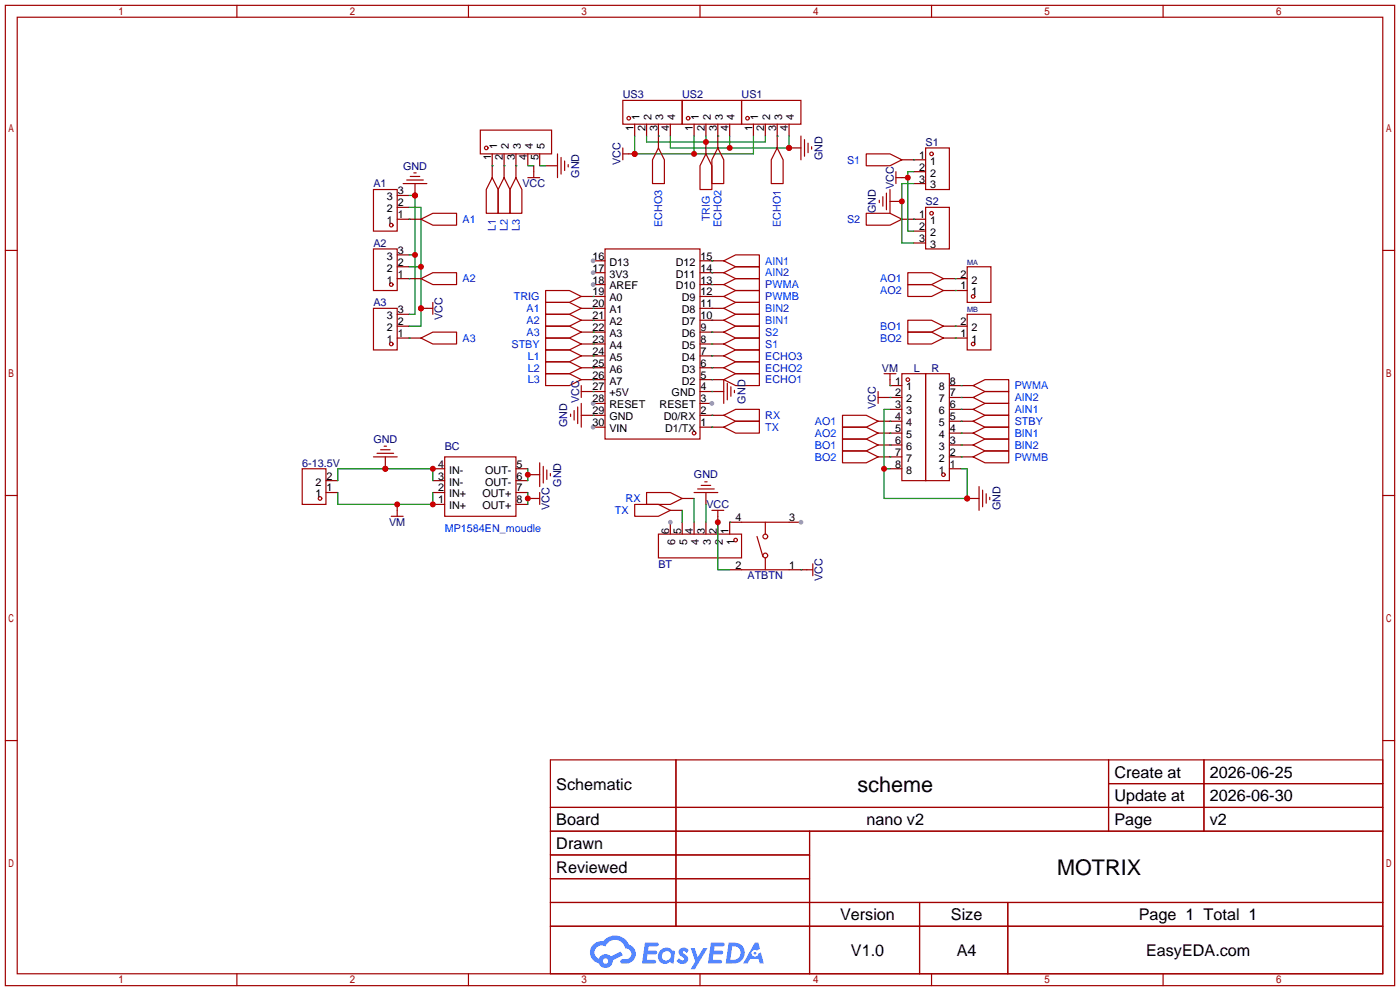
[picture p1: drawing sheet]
<svg xmlns="http://www.w3.org/2000/svg" width="299mm" height="212mm" viewBox="0 0 299 212" stroke-linecap="round" stroke-linejoin="round" font-family="sans-serif">
<g fill="none" stroke="#a10000" stroke-width=".25">
<path d="M1.1 1.1h297.2v209.6h-297.2zM3.7 3.7h292.1v204.5h-292.1zM50.7 1.1v2.6M100.2 1.1v2.6M149.7 1.1v2.6M199.3 1.1v2.6M248.8 1.1v2.6M1.1 53.5h2.6M295.8 53.5h2.5M1.1 105.9h2.6M295.8 105.9h2.5M1.1 158.3h2.6"/>
<path d="M295.8 158.3h2.5M117.7 162.4h178.1v45.8h-178.1zM117.7 172.6h178.1M117.7 177.7h178.1M144.6 162.4v35.6M173.2 177.7v30.5M237.1 162.4v15.3M237.1 167.5h58.7M257.5 162.4v15.3M117.7 182.8h55.5M117.7 192.9h178.1M117.7 187.8h55.5"/>
<path d="M117.7 198h178.1M196.7 192.9v15.3M215.6 192.9v15.3M50.7 208.2v2.5M100.2 208.2v2.5M149.7 208.2v2.5M199.3 208.2v2.5M248.8 208.2v2.5"/>
</g>
<g fill="#5487ff">
<path d="M145.5 202.8a1.3 1.3 0 0 1 1.8 .3l-.4 .6a.54 .54 0 0 0-.9-.2l.1 .2a1.28 1.28 0 0 1 .8 2 1.53 1.53 0 0 1-2.2-.3l.5-.6 .8 .5a.31 .31 0 0 0 .4-.3 .31 .31 0 0 0-.3-.3 1.12 1.12 0 0 1-.6-1.9z"/>
<path d="M147.7 202.7h.9l.7 1.9 1.1-1.9h.9l-2.7 4.5h-.9l1-1.7z"/>
<path d="M138 201.5h1.6a1.31 1.31 0 0 1 1.2 .2 .4 .4 0 0 1-.3 .6h-1.8l-.1 .9h1.6a.4 .4 0 0 1 .4 .4 .4 .4 0 0 1-.4 .4h-1.7l-.2 1.2h1.4a.46 .46 0 0 1 .5 .1 .46 .46 0 0 1 .1 .5l-.3 .2h-2.7z"/>
<path d="M152.1 201.5h1.6a1.32 1.32 0 0 1 1.3 .2 .39 .39 0 0 1-.4 .6h-1.7l-.2 .9h1.7a.4 .4 0 0 1 .3 .4 .4 .4 0 0 1-.4 .4h-1.7l-.2 1.2h1.4a.46 .46 0 0 1 .5 .1 .46 .46 0 0 1 .1 .5l-.3 .2h-2.7z"/>
<path d="M161.5 201.5h.7l.4 1.3-.7 .4a.75 .75 0 0 0-1.1 .3 .75 .75 0 0 0 .5 1 .75 .75 0 0 0 .9-.6l.6-.3 .6 2.4h-.9l-.2-1h-1.9l-.5 1h-.9z"/>
<path d="M155.9 201.5l-.7 4.5h1.5a2.27 2.27 0 0 0 2.6-2.3 2.27 2.27 0 0 0-2.7-2.2zM156.6 202.3a1.5 1.5 0 0 1 1.8 1.5 1.5 1.5 0 0 1-1.9 1.4h-.3z"/>
<path d="M141.3 203.1a1.6 1.6 0 0 0-.3 2.3 1.6 1.6 0 0 0 2.3 .2l.8 .4 .3-2.5-.2-.3h-.4a1.58 1.58 0 0 0-2.5-.1zM141.9 203.6a.98 .98 0 0 1 1.6 .5 .98 .98 0 0 1-1.1 1.2 .94 .94 0 0 1-.8-.6 .94 .94 0 0 1 .3-1.1z"/>
<path d="M126.9 201.9a2.37 2.37 0 0 0 1.2 4 1.54 1.54 0 0 0 1.7 1 1.54 1.54 0 0 0 1.3-1.6l2.1-1.1-.5-.8-2 1.1a1.57 1.57 0 0 0-2.6 .4 1.5 1.5 0 0 1-.8-2.1 1.5 1.5 0 0 1 2.2-.5 2.23 2.23 0 0 1 2.3-1.4 2.23 2.23 0 0 1 2 1.8 1.16 1.16 0 0 1 1.2 1.1 1.16 1.16 0 0 1-1 1.3h-.7a.47 .47 0 0 0-.6 .3 .47 .47 0 0 0 .4 .6 2.17 2.17 0 0 0 2.5-1 2.17 2.17 0 0 0-.3-2.7l-.8-.4a3.2 3.2 0 0 0-5.4-.7l-1.2 .1zM129 205.4a.58 .58 0 0 1 1.1 0 .58 .58 0 0 1-1.1 0z"/>
<circle cx="161.5" cy="203.8" r=".28"/>
</g>
<g fill="none" stroke="#a10000" stroke-width=".25">
<path d="M129.4 53.2h20.3v40.7h-20.3z"/>
<circle cx="148.5" cy="92.6" r=".38"/>
</g>
<path d="M149.7 91.3h2.6M149.7 88.8h2.6M149.7 86.2h2.6" fill="none" stroke="#870000" stroke-width=".25"/>
<circle cx="152.3" cy="86.2" r=".51" fill="#999"/>
<g fill="none" stroke="#870000" stroke-width=".25">
<path d="M126.9 55.8h2.5M149.7 58.3h2.6M149.7 55.8h2.6M149.7 78.6h2.6M149.7 76.1h2.6M149.7 73.5h2.6M149.7 71h2.6M149.7 68.5h2.6M149.7 65.9h2.6M149.7 63.4h2.6M149.7 60.8h2.6M149.7 83.7h2.6"/>
<path d="M149.7 81.2h2.6"/>
</g>
<circle cx="126.9" cy="55.8" r=".51" fill="#999"/>
<path d="M126.9 58.3h2.5" fill="none" stroke="#870000" stroke-width=".25"/>
<circle cx="126.9" cy="58.3" r=".51" fill="#999"/>
<path d="M126.9 60.8h2.5" fill="none" stroke="#870000" stroke-width=".25"/>
<circle cx="126.9" cy="60.8" r=".51" fill="#999"/>
<path d="M126.9 63.4h2.5M126.9 65.9h2.5M126.9 68.5h2.5M126.9 71h2.5M126.9 73.5h2.5M126.9 76.1h2.5M126.9 78.6h2.5M126.9 81.2h2.5M126.9 83.7h2.5M126.9 86.2h2.5" fill="none" stroke="#870000" stroke-width=".25"/>
<circle cx="126.9" cy="86.2" r=".51" fill="#999"/>
<path d="M126.9 88.8h2.5M126.9 91.3h2.5" fill="none" stroke="#870000" stroke-width=".25"/>
<circle cx="126.9" cy="91.3" r=".51" fill="#999"/>
<g fill="none" stroke="#a10000" stroke-width=".25">
<path d="M95.1 97.7h15.3v12.7h-15.3zM158.6 111.6h10.2M161.9 114.7l1.3 4.3M163.7 111.6v2.6M163.7 119.3v2.5M158.6 121.8h10.2"/>
<circle cx="163.7" cy="118.7" r=".51"/>
<circle cx="163.7" cy="114.7" r=".51"/>
</g>
<path d="M92.6 107.8h2.5M92.6 105.3h2.5M92.6 102.7h2.5M92.6 100.2h2.5M110.4 107.8h2.5M110.4 105.3h2.5M110.4 102.7h2.5M110.4 100.2h2.5M168.8 111.6h2.5M156.1 121.8h2.5M168.8 121.8h2.5" fill="none" stroke="#870000" stroke-width=".25"/>
<circle cx="171.3" cy="111.6" r=".51" fill="#999"/>
<g fill="none" stroke="#870000" stroke-width=".25">
<path d="M105.3 32.9v2.5M107.8 32.9v2.5M110.4 32.9v2.5M112.9 32.9v2.5M115.4 32.9v2.5M135.8 26.5v2.6M138.3 26.5v2.6M140.8 26.5v2.6M143.4 26.5v2.6M148.5 26.5v2.6M151 26.5v2.6M153.5 26.5v2.6"/>
<path d="M156.1 26.5v2.6M161.2 26.5v2.6M163.7 26.5v2.6M166.2 26.5v2.6M168.8 26.5v2.6M195.5 34.2h2.5M195.5 36.7h2.5M195.5 39.2h2.5M85 59.6h2.5M85 46.9h2.5M85 57h2.5M85 54.5h2.5"/>
<path d="M85 44.3h2.5M85 41.8h2.5M195.5 46.9h2.5M195.5 49.4h2.5M195.5 51.9h2.5M204.3 59.6h2.6M85 72.3h2.5M85 69.7h2.5M85 67.2h2.5M204.3 62.1h2.6M204.3 72.3h2.6M204.3 69.7h2.6"/>
<path d="M69.7 105.3h2.6M69.7 102.7h2.6M143.4 111.6v2.6M145.9 111.6v2.6M148.5 111.6v2.6M151 111.6v2.6M153.5 111.6v2.6M158.6 111.6h-2.5v2.6"/>
</g>
<g fill="none" stroke="#a10000" stroke-width=".25">
<path d="M102.7 27.8h15.3v5.1h-15.3zM133.2 21.5h12.7v5h-12.7zM145.9 21.5h12.7v5h-12.7zM158.6 21.5h12.7v5h-12.7zM198 31.6h5.1v8.9h-5.1zM79.9 53.2h5.1v8.9h-5.1zM79.9 40.5h5.1v8.9h-5.1zM198 44.3h5.1v8.9h-5.1zM206.9 57h5.1v7.6h-5.1zM79.9 65.9h5.1v8.9h-5.1zM206.9 67.2h5.1v7.6h-5.1zM64.6 100.2h5.1v7.6h-5.1z"/>
<path d="M140.8 114.2h17.8v5.1h-17.8z"/>
<circle cx="104" cy="31.6" r=".38"/>
<circle cx="134.5" cy="25.3" r=".38"/>
<circle cx="147.2" cy="25.3" r=".38"/>
<circle cx="159.9" cy="25.3" r=".38"/>
<circle cx="199.3" cy="32.9" r=".38"/>
<circle cx="83.7" cy="48.1" r=".38"/>
<circle cx="199.3" cy="45.6" r=".38"/>
<circle cx="83.7" cy="60.8" r=".38"/>
<circle cx="83.7" cy="73.5" r=".38"/>
<circle cx="208.2" cy="63.4" r=".38"/>
<circle cx="208.2" cy="73.5" r=".38"/>
<circle cx="68.5" cy="106.6" r=".38"/>
<circle cx="157.4" cy="115.4" r=".38"/>
</g>
<circle cx="143.4" cy="111.6" r=".51" fill="#999"/>
<path d="M72.3 102.7v-2.5h20.3v2.5" fill="none" stroke="#008700" stroke-width=".25"/>
<g fill="#c00">
<circle cx="82.4" cy="100.2" r=".63"/>
<circle cx="92.6" cy="100.2" r=".63"/>
</g>
<path d="M82.4 97.7v2.5M112.9 101.5h2.5" fill="none" stroke="#870000" stroke-width=".25"/>
<path d="M115.4 98.9v5.1M116.2 99.7v3.6M117 100.5v2M117.7 101.2v.5" fill="none" stroke="#a10000" stroke-width=".25"/>
<circle cx="82.4" cy="100.2" r=".63" fill="#c00"/>
<path d="M79.9 97.7h5.1M80.6 96.9h3.6M81.4 96.1h2M82.2 95.4h.5M83.7 110.4h2.5M85 109.1v1.3M114.2 106.6h1.2M115.4 105.3v2.5" fill="none" stroke="#a10000" stroke-width=".25"/>
<path d="M85 107.8v1.3M112.9 106.6h1.3" fill="none" stroke="#870000" stroke-width=".25"/>
<path d="M72.3 105.3v2.5h20.3v-2.5" fill="none" stroke="#008700" stroke-width=".25"/>
<g fill="#c00">
<circle cx="92.6" cy="107.8" r=".63"/>
<circle cx="85" cy="107.8" r=".63"/>
</g>
<g fill="none" stroke="#870000" stroke-width=".25">
<path d="M192.9 34.2h2.6M192.9 38h1.3M152.3 55.8h2.5M152.3 58.3h2.5M192.9 46.9h2.6M201.8 59.6h2.5M124.3 63.4h2.6M124.3 65.9h2.6M124.3 68.5h2.6M124.3 71h2.6M124.3 73.5h2.6M124.3 76.1h2.6"/>
<path d="M124.3 78.6h2.6M152.3 63.4h2.5M152.3 65.9h2.5M152.3 68.5h2.5M152.3 71h2.5M152.3 73.5h2.5M152.3 76.1h2.5M152.3 78.6h2.5M152.3 60.8h2.5M201.8 62.1h2.5M201.8 69.7h2.5M201.8 72.3h2.5"/>
<path d="M124.3 81.2h2.6M124.3 88.8h2.6M125.6 83.7h1.3M152.3 81.2h2.5M152.3 91.3h2.5M152.3 88.8h2.5M152.3 83.7h2.5M153.5 110.4v1.2M171.3 121.8h1.3"/>
</g>
<g fill="none" stroke="#a10000" stroke-width=".25">
<path d="M185.3 32.9h5.1l2.5 1.3-2.5 1.2h-5.1zM154.8 55.8l2.6-1.3h5v2.5h-5zM154.8 58.3l2.6-1.3h5v2.6h-5zM185.3 45.6h5.1l2.5 1.3-2.5 1.2h-5.1zM194.2 58.3h5.1l2.5 1.3-2.5 1.2h-5.1zM116.7 62.1h5.1l2.5 1.3-2.5 1.2h-5.1zM116.7 64.6h5.1l2.5 1.3-2.5 1.3h-5.1zM116.7 67.2h5.1l2.5 1.3-2.5 1.2h-5.1zM116.7 69.7h5.1l2.5 1.3-2.5 1.3h-5.1zM116.7 72.3h5.1l2.5 1.2-2.5 1.3h-5.1zM116.7 74.8h5.1l2.5 1.3-2.5 1.2h-5.1zM116.7 77.3h5.1l2.5 1.3-2.5 1.3h-5.1z"/>
<path d="M116.7 79.9h5.1l2.5 1.3-2.5 1.2h-5.1zM154.8 78.6l2.6-1.3h5v2.6h-5zM154.8 76.1l2.6-1.3h5v2.5h-5zM154.8 73.5l2.6-1.2h5v2.5h-5zM154.8 71l2.6-1.3h5v2.6h-5zM154.8 60.8l2.6-1.2h5v2.5h-5zM154.8 63.4l2.6-1.3h5v2.5h-5zM154.8 65.9l2.6-1.3h5v2.6h-5zM154.8 68.5l2.6-1.3h5v2.5h-5zM194.2 60.8h5.1l2.5 1.3-2.5 1.3h-5.1zM194.2 68.5h5.1l2.5 1.2-2.5 1.3h-5.1zM194.2 71h5.1l2.5 1.3-2.5 1.2h-5.1z"/>
<path d="M122 88.5v.5M122.8 87.8v2M123.6 87v3.6M124.3 82.4v2.6M124.3 86.2v5.1M124.3 83.7h1.3M154.8 91.3l2.6-1.3h5v2.6h-5zM154.8 88.8l2.6-1.3h5v2.5h-5zM154.8 81.2l2.6-1.3h5v2.5h-5zM154.8 81.2v5M155.6 81.9v3.6M156.3 82.7v2"/>
<path d="M157.1 83.4v.5M152.3 109.1h2.5M153.5 109.1v1.3M172.6 121.8h1.3M173.9 120.5v2.6"/>
</g>
<g fill="none" stroke="#008700" stroke-width=".25">
<path d="M195.5 34.2h.1M195.5 36.7h-1.3v12.7h1.3M195.5 39.2h-2.6v12.7h2.6M152.3 58.3h.1M152.3 55.8h.1M195.5 46.9h.1M204.3 59.6h.1M126.9 63.4h.1M126.9 65.9h.1M126.9 68.5h.1M126.9 71h.1M126.9 73.5h.1"/>
<path d="M126.9 76.1h.1M126.9 78.6h.1M152.3 78.6h.1M152.3 76.1h.1M152.3 73.5h.1M152.3 71h.1M152.3 68.5h.1M152.3 65.9h.1M152.3 63.4h.1M152.3 60.8h.1M204.3 62.1h.1M204.3 69.7h.1"/>
<path d="M204.3 72.3h.1M126.9 81.2h.1M126.9 88.8h.1M126.9 83.7h.1M152.3 91.3h.1M152.3 88.8h.1M152.3 81.2h.1M152.3 83.7h.1"/>
</g>
<circle cx="194.2" cy="38" r=".63" fill="#c00"/>
<path d="M191.6 36.7v2.5M191.6 38h1.3" fill="none" stroke="#a10000" stroke-width=".25"/>
<path d="M190.4 43.1h2.5" fill="none" stroke="#870000" stroke-width=".25"/>
<circle cx="192.9" cy="43.1" r=".63" fill="#c00"/>
<path d="M188.1 42.8v.5M188.8 42v2.1M189.6 41.3v3.5M190.4 40.5v5.1M135.8 107.8h5l2.6 1.3-2.6 1.3h-5zM138.3 105.3h5.1l2.5 1.3-2.5 1.2h-5.1zM148.5 105.3h5M149.2 104.5h3.6M150 103.8h2M150.7 103h.6" fill="none" stroke="#a10000" stroke-width=".25"/>
<path d="M135.8 29.1v3.8h25.4v-3.8M148.5 29.1v3.8M145.9 109.1v2.5M148.5 106.6v5M151 107.8v3.8M156.1 111.6h.1M171.3 121.8h.1" fill="none" stroke="#008700" stroke-width=".25"/>
<path d="M143.4 109.1h2.5M145.9 106.6h2.6M151 105.3v2.5" fill="none" stroke="#870000" stroke-width=".25"/>
<g fill="#c00">
<circle cx="148.5" cy="32.9" r=".63"/>
<circle cx="135.8" cy="32.9" r=".63"/>
</g>
<path d="M138.3 29.1v1.3h25.4v-1.3M143.4 29.1v2.5h25.4v-2.5M151 29.1v1.3M156.1 29.1v2.5" fill="none" stroke="#008700" stroke-width=".25"/>
<g fill="#c00">
<circle cx="156.1" cy="31.6" r=".63"/>
<circle cx="168.8" cy="31.6" r=".63"/>
</g>
<path d="M134.5 32.9h1.3" fill="none" stroke="#870000" stroke-width=".25"/>
<circle cx="135.8" cy="32.9" r=".63" fill="#c00"/>
<path d="M133.2 31.6v2.6M133.2 32.9h1.3" fill="none" stroke="#a10000" stroke-width=".25"/>
<path d="M168.8 31.6h2.5" fill="none" stroke="#870000" stroke-width=".25"/>
<circle cx="168.8" cy="31.6" r=".63" fill="#c00"/>
<path d="M171.3 29.1v5.1M172.1 29.8v3.6M172.8 30.6v2M173.6 31.4v.5" fill="none" stroke="#a10000" stroke-width=".25"/>
<path d="M151 30.4v2.5" fill="none" stroke="#870000" stroke-width=".25"/>
<circle cx="151" cy="30.4" r=".63" fill="#c00"/>
<g fill="none" stroke="#a10000" stroke-width=".25">
<path d="M105.3 38l1.3 2.5v5.1h-2.6v-5.1zM107.8 38l1.3 2.5v5.1h-2.5v-5.1zM110.4 38l1.2 2.5v5.1h-2.5v-5.1zM112.9 38h2.5M114.2 36.7v1.3M119.3 32.9v5.1M120 33.7v3.5M120.8 34.4v2M121.5 35.2v.5M140.8 31.6l1.3 2.6v5h-2.5v-5zM151 32.9l1.3 2.5v5.1h-2.6v-5.1zM153.5 31.6l1.3 2.6v5h-2.5v-5z"/>
<path d="M166.2 31.6l1.3 2.6v5h-2.5v-5z"/>
</g>
<path d="M105.3 35.4v2.6M107.8 35.4v2.6M110.4 35.4v2.6M114.2 35.4v1.3M116.7 35.4h2.6M140.8 29.1v2.5M153.5 29.1v2.5M166.2 29.1v2.5" fill="none" stroke="#870000" stroke-width=".25"/>
<path d="M105.3 35.4h.1M107.8 35.4h.1M110.4 35.4h.1M112.9 35.4h1.3M115.4 35.4h1.3M140.8 29.1h.1M153.5 29.1h.1M166.2 29.1h.1M87.5 54.5h1.3M87.5 41.8h1.3v25.4h-1.3" fill="none" stroke="#008700" stroke-width=".25"/>
<g fill="#c00">
<circle cx="88.8" cy="54.5" r=".63"/>
<circle cx="88.8" cy="41.8" r=".63"/>
</g>
<path d="M87.5 57h2.5M87.5 44.3h2.5v25.4h-2.5" fill="none" stroke="#008700" stroke-width=".25"/>
<g fill="#c00">
<circle cx="90" cy="57" r=".63"/>
<circle cx="90" cy="65.9" r=".63"/>
</g>
<path d="M90 65.9h1.3" fill="none" stroke="#870000" stroke-width=".25"/>
<circle cx="90" cy="65.9" r=".63" fill="#c00"/>
<path d="M91.3 65.9h1.3M92.6 64.6v2.6" fill="none" stroke="#a10000" stroke-width=".25"/>
<path d="M88.8 39.2v2.6" fill="none" stroke="#870000" stroke-width=".25"/>
<circle cx="88.8" cy="41.8" r=".63" fill="#c00"/>
<g fill="none" stroke="#a10000" stroke-width=".25">
<path d="M86.2 39.2h5.1M87 38.5h3.6M87.8 37.7h2M88.5 37h.5M90 59.6l2.6-1.3h5.1v2.5h-5.1zM90 46.9l2.6-1.3h5.1v2.5h-5.1zM90 72.3l2.6-1.3h5.1v2.5h-5.1zM192.9 79.9h5.1v22.8h-5.1zM198 79.9h5.1v22.8h-5.1zM180.2 88.8h5.1l2.5 1.2-2.5 1.3h-5.1zM180.2 91.3h5.1l2.5 1.3-2.5 1.3h-5.1zM180.2 93.9h5.1l2.5 1.2-2.5 1.3h-5.1z"/>
<path d="M180.2 96.4h5.1l2.5 1.3-2.5 1.2h-5.1zM208.2 97.7l2.5-1.3h5.1v2.5h-5.1zM208.2 95.1l2.5-1.2h5.1v2.5h-5.1zM208.2 92.6l2.5-1.3h5.1v2.6h-5.1zM208.2 90l2.5-1.2h5.1v2.5h-5.1zM208.2 87.5l2.5-1.3h5.1v2.6h-5.1zM208.2 85l2.5-1.3h5.1v2.5h-5.1zM208.2 82.4l2.5-1.2h5.1v2.5h-5.1z"/>
<circle cx="194.2" cy="81.2" r=".38"/>
<circle cx="201.8" cy="101.5" r=".38"/>
</g>
<g fill="none" stroke="#870000" stroke-width=".25">
<path d="M87.5 59.6h2.5M87.5 46.9h2.5M87.5 72.3h2.5M187.8 90h5.1M187.8 92.6h5.1M187.8 95.1h5.1M187.8 97.7h5.1M190.4 82.4h2.5M190.4 85h2.5M190.4 87.5h2.5M203.1 82.4h5.1M203.1 85h5.1"/>
<path d="M203.1 87.5h5.1M203.1 90h5.1M203.1 92.6h5.1M203.1 95.1h5.1M203.1 97.7h5.1M190.4 100.2h2.5M203.1 100.2h2.5"/>
</g>
<g fill="none" stroke="#008700" stroke-width=".25">
<path d="M87.5 59.6h.1M87.5 46.9h.1M87.5 72.3h.1M190.4 90h.1M190.4 92.6h.1M190.4 95.1h.1M190.4 97.7h.1M190.4 87.5h-1.3v19.1h17.8v-6.4h-1.3M205.6 97.7h.1M205.6 95.1h.1M205.6 92.6h.1M205.6 90h.1"/>
<path d="M205.6 87.5h.1M205.6 85h.1M205.6 82.4h.1M189.1 100.2h1.3"/>
</g>
<g fill="#c00">
<circle cx="189.1" cy="100.2" r=".63"/>
<circle cx="206.9" cy="106.6" r=".63"/>
</g>
<path d="M206.9 106.6h2.5" fill="none" stroke="#870000" stroke-width=".25"/>
<circle cx="206.9" cy="106.6" r=".63" fill="#c00"/>
<path d="M189.1 79.9h2.5M190.4 79.9v1.3M187.8 83.7v2.5M187.8 85h1.3M209.4 104v5.1M210.2 104.8v3.5M210.9 105.5v2.1M211.7 106.3v.5" fill="none" stroke="#a10000" stroke-width=".25"/>
<path d="M189.1 85h1.3M190.4 81.2v1.2" fill="none" stroke="#870000" stroke-width=".25"/>
<path d="M190.4 85h.1M190.4 82.4h.1M112.9 105.3v2.5" fill="none" stroke="#008700" stroke-width=".25"/>
<circle cx="112.9" cy="106.6" r=".63" fill="#c00"/>
<path d="M112.9 100.2v2.5" fill="none" stroke="#008700" stroke-width=".25"/>
<circle cx="112.9" cy="101.5" r=".63" fill="#c00"/>
<path d="M153.5 111.6v10.2h2.6" fill="none" stroke="#008700" stroke-width=".25"/>
<circle cx="153.5" cy="111.6" r=".63" fill="#c00"/>
<g font-size="4.6">
<text x="183.4" y="169.4">scheme</text>
<text x="226.1" y="187.1">MOTRIX</text>
</g>
<g font-size="3.5">
<text x="238.4" y="166.2">Create at</text>
<text x="258.8" y="166.2">2026-06-25</text>
<text x="119" y="168.8">Schematic</text>
<text x="238.4" y="171.3">Update at</text>
<text x="258.8" y="171.3">2026-06-30</text>
<text x="119" y="176.4">Board</text>
<text x="185.3" y="176.4">nano v2</text>
<text x="238.4" y="176.4">Page</text>
<text x="258.8" y="176.4">v2</text>
<text x="119" y="181.5">Drawn</text>
<text x="119" y="186.6">Reviewed</text>
<text x="179.7" y="196.7">Version</text>
<text x="203.4" y="196.7">Size</text>
<text x="243.6" y="196.7">Page 1 Total 1</text>
<text x="182" y="204.3">V1.0</text>
<text x="204.7" y="204.3">A4</text>
<text x="245.1" y="204.3">EasyEDA.com</text>
</g>
<g font-size="2.3" fill="#000080">
<text x="133.2" y="21">US3</text>
<text x="145.9" y="21">US2</text>
<text x="158.6" y="21">US1</text>
<text x="132.8" y="35.3" transform="rotate(-90 132.8 35.3)">VCC</text>
<text x="175.9" y="34.2" transform="rotate(-90 175.9 34.2)">GND</text>
<text x="198" y="31.2">S1</text>
<text x="79.9" y="40.1">A1</text>
<text x="86.2" y="36.2">GND</text>
<text x="111.7" y="40.1">VCC</text>
<text x="123.9" y="38" transform="rotate(-90 123.9 38)">GND</text>
<text x="191.2" y="40.4" transform="rotate(-90 191.2 40.4)">VCC</text>
<text x="187.4" y="45.6" transform="rotate(-90 187.4 45.6)">GND</text>
<text x="198" y="43.9">S2</text>
<text x="79.9" y="52.8">A2</text>
<text x="79.9" y="65.5">A3</text>
<text x="94.7" y="68.4" transform="rotate(-90 94.7 68.4)">VCC</text>
<text x="188.6" y="79.4">VM</text>
<text x="195.5" y="79.4">L</text>
<text x="199.3" y="79.4">R</text>
<text x="123.9" y="86.1" transform="rotate(-90 123.9 86.1)">VCC</text>
<text x="159.4" y="86.3" transform="rotate(-90 159.4 86.3)">GND</text>
<text x="187.4" y="87.4" transform="rotate(-90 187.4 87.4)">VCC</text>
<text x="79.9" y="94.7">GND</text>
<text x="121.3" y="91.3" transform="rotate(-90 121.3 91.3)">GND</text>
<text x="64.6" y="99.7">6-13.5V</text>
<text x="95.1" y="96.2">BC</text>
<text x="120.1" y="104" transform="rotate(-90 120.1 104)">GND</text>
<text x="148.4" y="102.3">GND</text>
<text x="83.2" y="112.4">VM</text>
<text x="117.5" y="109" transform="rotate(-90 117.5 109)">VCC</text>
<text x="151.1" y="108.6">VCC</text>
<text x="214" y="109.1" transform="rotate(-90 214 109.1)">GND</text>
<text x="140.8" y="121.3">BT</text>
<text x="159.9" y="123.9">ATBTN</text>
<text x="175.9" y="124.2" transform="rotate(-90 175.9 124.2)">VCC</text>
</g>
<g font-size="2.3">
<text x="135.5" y="28" transform="rotate(-90 135.5 28)">1</text>
<text x="136.8" y="25.6" transform="rotate(-90 136.8 25.6)">1</text>
<text x="138.1" y="28" transform="rotate(-90 138.1 28)">2</text>
<text x="139.3" y="25.6" transform="rotate(-90 139.3 25.6)">2</text>
<text x="140.6" y="28" transform="rotate(-90 140.6 28)">3</text>
<text x="141.9" y="25.6" transform="rotate(-90 141.9 25.6)">3</text>
<text x="143.2" y="28" transform="rotate(-90 143.2 28)">4</text>
<text x="144.4" y="25.6" transform="rotate(-90 144.4 25.6)">4</text>
<text x="148.2" y="28" transform="rotate(-90 148.2 28)">1</text>
<text x="149.5" y="25.6" transform="rotate(-90 149.5 25.6)">1</text>
<text x="150.8" y="28" transform="rotate(-90 150.8 28)">2</text>
<text x="152" y="25.6" transform="rotate(-90 152 25.6)">2</text>
<text x="153.3" y="28" transform="rotate(-90 153.3 28)">3</text>
<text x="154.6" y="25.6" transform="rotate(-90 154.6 25.6)">3</text>
<text x="155.9" y="28" transform="rotate(-90 155.9 28)">4</text>
<text x="157.1" y="25.6" transform="rotate(-90 157.1 25.6)">4</text>
<text x="160.9" y="28" transform="rotate(-90 160.9 28)">1</text>
<text x="162.2" y="25.6" transform="rotate(-90 162.2 25.6)">1</text>
<text x="163.5" y="28" transform="rotate(-90 163.5 28)">2</text>
<text x="164.7" y="25.6" transform="rotate(-90 164.7 25.6)">2</text>
<text x="166" y="28" transform="rotate(-90 166 28)">3</text>
<text x="167.3" y="25.6" transform="rotate(-90 167.3 25.6)">3</text>
<text x="168.6" y="28" transform="rotate(-90 168.6 28)">4</text>
<text x="169.8" y="25.6" transform="rotate(-90 169.8 25.6)">4</text>
<text x="105.1" y="34.3" transform="rotate(-90 105.1 34.3)">1</text>
<text x="106.3" y="32" transform="rotate(-90 106.3 32)">1</text>
<text x="107.6" y="34.3" transform="rotate(-90 107.6 34.3)">2</text>
<text x="108.9" y="32" transform="rotate(-90 108.9 32)">2</text>
<text x="110.1" y="34.3" transform="rotate(-90 110.1 34.3)">3</text>
<text x="111.4" y="32" transform="rotate(-90 111.4 32)">3</text>
<text x="112.7" y="34.3" transform="rotate(-90 112.7 34.3)">4</text>
<text x="113.9" y="32" transform="rotate(-90 113.9 32)">4</text>
<text x="115.2" y="34.3" transform="rotate(-90 115.2 34.3)">5</text>
<text x="116.5" y="32" transform="rotate(-90 116.5 32)">5</text>
<text x="196.6" y="33.9">1</text>
<text x="198.9" y="35.2">1</text>
<text x="85.1" y="41.6">3</text>
<text x="196.6" y="36.5">2</text>
<text x="196.6" y="39">3</text>
<text x="198.9" y="37.7">2</text>
<text x="198.9" y="40.3">3</text>
<text x="82.7" y="47.9">1</text>
<text x="82.7" y="45.4">2</text>
<text x="82.7" y="42.8">3</text>
<text x="85.1" y="46.6">1</text>
<text x="85.1" y="44.1">2</text>
<text x="196.6" y="46.6">1</text>
<text x="198.9" y="47.9">1</text>
<text x="196.6" y="49.2">2</text>
<text x="196.6" y="51.7">3</text>
<text x="198.9" y="50.4">2</text>
<text x="198.9" y="53">3</text>
<text x="82.7" y="58.1">2</text>
<text x="82.7" y="55.5">3</text>
<text x="85.1" y="59.3">1</text>
<text x="85.1" y="56.8">2</text>
<text x="85.1" y="54.3">3</text>
<text x="126.7" y="55.5">16</text>
<text x="126.7" y="58.1">17</text>
<text x="130.4" y="56.8">D13</text>
<text x="130.4" y="59.3">3V3</text>
<text x="144.6" y="59.3">D11</text>
<text x="144.6" y="56.8">D12</text>
<text x="149.9" y="58.1">14</text>
<text x="149.9" y="55.5">15</text>
<text x="205.5" y="59.3">2</text>
<text x="82.7" y="60.6">1</text>
<text x="126.7" y="60.6">18</text>
<text x="126.7" y="63.1">19</text>
<text x="126.7" y="65.7">20</text>
<text x="130.4" y="61.9">AREF</text>
<text x="130.4" y="64.4">A0</text>
<text x="144.6" y="61.9">D10</text>
<text x="145.8" y="64.4">D9</text>
<text x="149.9" y="65.7">11</text>
<text x="149.9" y="63.1">12</text>
<text x="149.9" y="60.6">13</text>
<text x="205.5" y="61.9">1</text>
<text x="207.8" y="63.1">1</text>
<text x="207.8" y="60.6">2</text>
<text x="82.7" y="70.8">2</text>
<text x="82.7" y="68.2">3</text>
<text x="85.1" y="69.5">2</text>
<text x="85.1" y="67">3</text>
<text x="126.7" y="68.2">21</text>
<text x="126.7" y="70.8">22</text>
<text x="130.4" y="67">A1</text>
<text x="130.4" y="69.5">A2</text>
<text x="145.8" y="69.5">D7</text>
<text x="145.8" y="67">D8</text>
<text x="149.9" y="70.8">9</text>
<text x="149.9" y="68.2">10</text>
<text x="205.5" y="69.5">2</text>
<text x="207.8" y="70.8">2</text>
<text x="82.7" y="73.3">1</text>
<text x="85.1" y="72">1</text>
<text x="126.7" y="73.3">23</text>
<text x="126.7" y="75.8">24</text>
<text x="130.4" y="72">A3</text>
<text x="130.4" y="74.6">A4</text>
<text x="130.4" y="77.1">A5</text>
<text x="145.8" y="77.1">D4</text>
<text x="145.8" y="74.6">D5</text>
<text x="145.8" y="72">D6</text>
<text x="149.9" y="75.8">7</text>
<text x="149.9" y="73.3">8</text>
<text x="205.5" y="72">1</text>
<text x="207.8" y="73.3">1</text>
<text x="126.7" y="78.4">25</text>
<text x="126.7" y="80.9">26</text>
<text x="126.7" y="83.5">27</text>
<text x="130.4" y="79.7">A6</text>
<text x="130.4" y="82.2">A7</text>
<text x="145.8" y="82.2">D2</text>
<text x="145.8" y="79.7">D3</text>
<text x="149.9" y="83.5">4</text>
<text x="149.9" y="80.9">5</text>
<text x="149.9" y="78.4">6</text>
<text x="191.5" y="82.2">1</text>
<text x="193.9" y="83.5">1</text>
<text x="200.9" y="83.5">8</text>
<text x="203.2" y="82.2">8</text>
<text x="126.7" y="86">28</text>
<text x="126.7" y="88.5">29</text>
<text x="130.4" y="84.7">+5V</text>
<text x="130.4" y="87.3">RESET</text>
<text x="130.4" y="89.8">GND</text>
<text x="141.1" y="87.3">RESET</text>
<text x="142" y="89.8">D0/RX</text>
<text x="143.7" y="84.7">GND</text>
<text x="149.9" y="88.5">2</text>
<text x="149.9" y="86">3</text>
<text x="191.5" y="84.7">2</text>
<text x="191.5" y="87.3">3</text>
<text x="191.5" y="89.8">4</text>
<text x="193.9" y="86">2</text>
<text x="193.9" y="88.5">3</text>
<text x="200.9" y="88.5">6</text>
<text x="200.9" y="86">7</text>
<text x="203.2" y="89.8">5</text>
<text x="203.2" y="87.3">6</text>
<text x="203.2" y="84.7">7</text>
<text x="126.7" y="91.1">30</text>
<text x="130.4" y="92.4">VIN</text>
<text x="142.3" y="92.4">D1/TX</text>
<text x="149.9" y="91.1">1</text>
<text x="191.5" y="92.4">5</text>
<text x="191.5" y="94.9">6</text>
<text x="193.9" y="91.1">4</text>
<text x="193.9" y="93.6">5</text>
<text x="200.9" y="93.6">4</text>
<text x="200.9" y="91.1">5</text>
<text x="203.2" y="94.9">3</text>
<text x="203.2" y="92.4">4</text>
<text x="93.7" y="100">4</text>
<text x="96.1" y="101.2">IN-</text>
<text x="103.8" y="101.2">OUT-</text>
<text x="110.5" y="100">5</text>
<text x="191.5" y="97.4">7</text>
<text x="191.5" y="100">8</text>
<text x="193.9" y="96.2">6</text>
<text x="193.9" y="98.7">7</text>
<text x="193.9" y="101.2">8</text>
<text x="200.9" y="101.2">1</text>
<text x="200.9" y="98.7">2</text>
<text x="200.9" y="96.2">3</text>
<text x="203.2" y="100">1</text>
<text x="203.2" y="97.4">2</text>
<text x="67.5" y="106.3">1</text>
<text x="67.5" y="103.8">2</text>
<text x="69.8" y="105.1">1</text>
<text x="69.8" y="102.5">2</text>
<text x="93.7" y="107.6">1</text>
<text x="93.7" y="105.1">2</text>
<text x="93.7" y="102.5">3</text>
<text x="96.1" y="106.3">IN+</text>
<text x="96.1" y="103.8">IN-</text>
<text x="103.2" y="106.3">OUT+</text>
<text x="103.8" y="103.8">OUT-</text>
<text x="110.5" y="102.5">6</text>
<text x="110.5" y="105.1">7</text>
<text x="110.5" y="107.6">8</text>
<text x="96.1" y="108.9">IN+</text>
<text x="103.2" y="108.9">OUT+</text>
<text x="157.3" y="111.4">4</text>
<text x="168.8" y="111.4">3</text>
<text x="143.2" y="114" transform="rotate(-90 143.2 114)">6</text>
<text x="144.4" y="116.4" transform="rotate(-90 144.4 116.4)">6</text>
<text x="145.7" y="114" transform="rotate(-90 145.7 114)">5</text>
<text x="147" y="116.4" transform="rotate(-90 147 116.4)">5</text>
<text x="148.2" y="114" transform="rotate(-90 148.2 114)">4</text>
<text x="149.5" y="116.4" transform="rotate(-90 149.5 116.4)">4</text>
<text x="150.8" y="114" transform="rotate(-90 150.8 114)">3</text>
<text x="152" y="116.4" transform="rotate(-90 152 116.4)">3</text>
<text x="153.3" y="114" transform="rotate(-90 153.3 114)">2</text>
<text x="154.6" y="116.4" transform="rotate(-90 154.6 116.4)">2</text>
<text x="155.9" y="114" transform="rotate(-90 155.9 114)">1</text>
<text x="157.1" y="116.4" transform="rotate(-90 157.1 116.4)">1</text>
<text x="157.3" y="121.6">2</text>
<text x="168.8" y="121.6">1</text>
</g>
<g font-size="2.3" fill="#00f">
<text x="181.2" y="35">S1</text>
<text x="98.9" y="47.7">A1</text>
<text x="151.8" y="47.3" transform="rotate(-90 151.8 47.3)">TRIG</text>
<text x="181.2" y="47.7">S2</text>
<text x="106.1" y="49.4" transform="rotate(-90 106.1 49.4)">L1</text>
<text x="108.6" y="49.4" transform="rotate(-90 108.6 49.4)">L2</text>
<text x="111.2" y="49.4" transform="rotate(-90 111.2 49.4)">L3</text>
<text x="141.7" y="48.5" transform="rotate(-90 141.7 48.5)">ECHO3</text>
<text x="154.4" y="48.5" transform="rotate(-90 154.4 48.5)">ECHO2</text>
<text x="167.1" y="48.5" transform="rotate(-90 167.1 48.5)">ECHO1</text>
<text x="163.7" y="56.6">AIN1</text>
<text x="163.7" y="59.1">AIN2</text>
<text x="98.9" y="60.4">A2</text>
<text x="109.9" y="64.2">TRIG</text>
<text x="163.7" y="61.6">PWMA</text>
<text x="163.7" y="64.2">PWMB</text>
<text x="188.3" y="60.4">AO1</text>
<text x="188.3" y="62.9">AO2</text>
<text x="112.6" y="66.7">A1</text>
<text x="112.6" y="69.3">A2</text>
<text x="112.6" y="71.8">A3</text>
<text x="163.7" y="71.8">S2</text>
<text x="163.7" y="66.7">BIN2</text>
<text x="163.7" y="69.3">BIN1</text>
<text x="188.3" y="70.5">BO1</text>
<text x="98.9" y="73.1">A3</text>
<text x="109.4" y="74.3">STBY</text>
<text x="112.9" y="76.9">L1</text>
<text x="163.7" y="76.9">ECHO3</text>
<text x="163.7" y="74.3">S1</text>
<text x="188.3" y="73.1">BO2</text>
<text x="112.9" y="79.4">L2</text>
<text x="112.9" y="82">L3</text>
<text x="163.7" y="82">ECHO1</text>
<text x="163.7" y="79.4">ECHO2</text>
<text x="217" y="83.2">PWMA</text>
<text x="163.7" y="89.6">RX</text>
<text x="217" y="88.3">AIN1</text>
<text x="217" y="85.8">AIN2</text>
<text x="163.7" y="92.1">TX</text>
<text x="174.3" y="90.9">AO1</text>
<text x="174.3" y="93.4">AO2</text>
<text x="174.3" y="95.9">BO1</text>
<text x="217" y="95.9">BIN2</text>
<text x="217" y="93.4">BIN1</text>
<text x="217" y="90.9">STBY</text>
<text x="174.3" y="98.5">BO2</text>
<text x="217" y="98.5">PWMB</text>
<text x="133.8" y="107.4">RX</text>
<text x="95.1" y="113.7">MP1584EN_moudle</text>
<text x="131.5" y="109.9">TX</text>
</g>
<g font-size="1.6" fill="#000080">
<text x="206.9" y="56.6">MA</text>
<text x="206.9" y="66.7">MB</text>
</g>
</svg>
